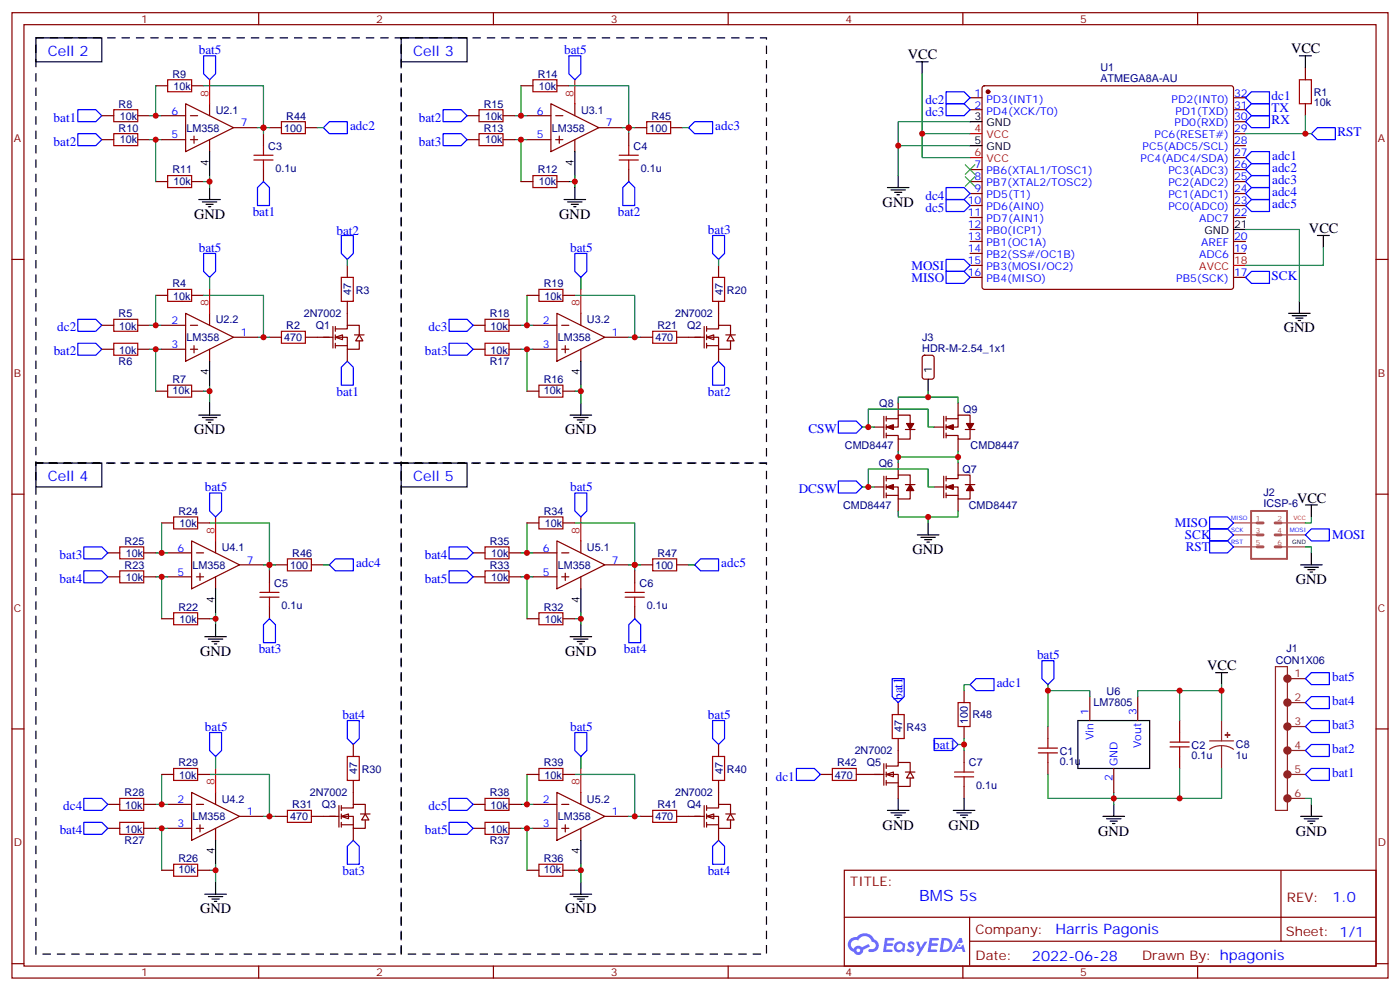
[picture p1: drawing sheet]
<svg xmlns="http://www.w3.org/2000/svg" width="412mm" height="292mm" viewBox="0 0 412 292" stroke-linecap="round" stroke-linejoin="round" font-family="sans-serif">
<g fill="none" stroke="#870000" stroke-width=".35">
<path d="M3.5 3.7h405.4v284.4h-405.4zM7.1 7.3h398.2v277.3h-398.2zM76.2 3.7v3.6M145.3 3.7v3.6M214.5 3.7v3.6M283.6 3.7v3.6M352.8 3.7v3.6M3.5 76.4h3.6M405.3 76.4h3.6M3.5 145.6h3.6M405.3 145.6h3.6M3.5 214.7h3.6"/>
<path d="M405.3 214.7h3.6M248.7 256.3h156.6v28.3h-156.6zM377.3 256.4v20.8M248.7 270.2h156.5M285.6 277.2h119.6M285.6 270.2v14.1M3.5 283.8h3.6M76.2 284.6v3.5M145.3 284.6v3.5M214.5 284.6v3.5M283.6 284.6v3.5M352.8 284.6v3.5"/>
<path d="M405.3 283.8h3.6"/>
</g>
<g fill="#5487ff">
<path d="M267.7 277.5a1.22 1.22 0 0 1 1.7 .3l-.4 .5a.47 .47 0 0 0-.3-.4 .47 .47 0 0 0-.5 .2l.1 .3a1.14 1.14 0 0 1 .8 1.7 1.14 1.14 0 0 1-1.9 0l-.2-.2 .5-.5 .7 .4a.29 .29 0 0 0 .3-.3 .29 .29 0 0 0-.2-.3 1.04 1.04 0 0 1-.6-1.7z"/>
<path d="M260.7 276.3h2.4l.3 .1-.2 .5-1.8 .1-.1 .9h1.5l.3 .3-.3 .4h-1.6l-.2 1.1h1.7l.2 .3-.2 .4h-2.6z"/>
<path d="M273.8 276.3h2.4l.3 .1-.1 .5-1.8 .1-.2 .9h1.6l.3 .3-.4 .4h-1.6l-.1 1.1h1.7l.2 .3-.2 .4h-2.6z"/>
<path d="M282.6 276.3h.7l.3 1.2-.6 .3a.69 .69 0 0 0-1 .3 .69 .69 0 0 0 .4 1 .69 .69 0 0 0 .9-.6l.5-.3 .6 2.2h-.8l-.2-.9h-1.8l-.5 .9h-.8z"/>
<path d="M269.8 277.3h.8l.6 1.9 1.1-1.9h.9l-2.6 4.2h-.8l.9-1.5z"/>
<path d="M277.4 276.3l-.6 4.1h1.3a2.11 2.11 0 0 0 2.5-2.1 2.11 2.11 0 0 0-2.5-2zM278.1 277a1.39 1.39 0 0 1 1.7 1.4 1.39 1.39 0 0 1-1.8 1.3h-.3z"/>
<path d="M263.7 277.9a1.54 1.54 0 0 0-.1 2.1 1.54 1.54 0 0 0 2.2 .2l.6 .2 .3-2.3-.2-.2-.4-.1a1.49 1.49 0 0 0-2.4 .1zM264 278.9a.94 .94 0 0 1 1.8 0 .94 .94 0 0 1-1.8 0z"/>
<path d="M250.4 276.6a2.18 2.18 0 0 0 1.1 3.8 1.44 1.44 0 0 0 1.6 .9 1.44 1.44 0 0 0 1.2-1.5l2-1-.5-.7-1.9 .9a1.47 1.47 0 0 0-2.4 .5 1.39 1.39 0 0 1-.7-2 1.39 1.39 0 0 1 2-.5 2.12 2.12 0 0 1 2.2-1.3 2.12 2.12 0 0 1 1.9 1.7 1.14 1.14 0 0 1 1.1 1.4 1.14 1.14 0 0 1-1.7 .8 .43 .43 0 0 0-.5 .3 .43 .43 0 0 0 .4 .5 1.98 1.98 0 0 0 2.5-1.2 1.98 1.98 0 0 0-1.2-2.5 3.1 3.1 0 0 0-5.3-.7l-.9 .1zM252.3 279.9a.55 .55 0 0 1 1.1 0 .55 .55 0 0 1-1.1 0z"/>
<circle cx="282.6" cy="278.4" r=".26"/>
</g>
<g fill="none" stroke="#870000" stroke-width=".35">
<path d="M384.5 20v3.5M30 34.1h3.5M40.6 34.1h3.5M45.9 25.3h3.5M47.6 34.1h7.1M54.7 30.6l14.1 7-14.1 7.1zM56.1 34.1h2.1M56.4 25.3h3.6M61.7 30.6v3.5M68.8 37.6h7M77.6 39.4v3.5M79.4 37.6h3.5"/>
<path d="M90 37.6h3.5M137.6 34.1h3.5M148.2 34.1h3.5M153.5 25.3h3.5M155.2 34.1h7.1M162.3 30.6l14.1 7-14.1 7.1zM163.7 34.1h2.1M164 25.3h3.6M169.3 30.6v3.5M176.4 37.6h7M185.2 39.4v3.5M187 37.6h3.5"/>
<path d="M197.6 37.6h3.5M285.8 28.8h3.5M285.8 32.3h3.5M289.5 25.5l.5-.2h72.7l.5 .2 .2 .5v58.5l-.3 .5-.4 .2h-72.7l-.5-.2-.2-.5v-58.5zM363.4 28.8h3.5M363.4 32.3h3.5M363.4 39.4h3.5M363.4 35.8h3.5M384.5 30.6v3.5M30 41.1h3.5M40.6 41.1h3.5M45.9 53.5h3.5"/>
<path d="M47.6 41.1h7.1M56.1 41.1h2.1M56.4 53.5h3.6M57.1 40.1v2.1M61.7 41.1v3.6M77.6 50v3.5M137.6 41.1h3.5M148.2 41.1h3.5M153.5 53.5h3.5M155.2 41.1h7.1M163.7 41.1h2.1M164 53.5h3.6"/>
<path d="M164.7 40.1v2.1M169.3 41.1v3.6M185.2 50v3.5M285.8 50h3.5M285.8 53.5h3.5M285.8 57h3.5M363.4 50h3.5M363.4 53.5h3.5M363.4 57h3.5M363.4 46.4h3.5M363.4 42.9h3.5M102.3 78.2v3.5"/>
<path d="M211.7 78.2v3.5M285.8 60.5h3.5M285.8 64.1h3.5M285.8 67.6h3.5M285.8 71.1h3.5M285.8 74.6h3.5M285.8 78.2h3.5M363.4 60.5h3.5M363.4 64.1h3.5M363.4 71.1h3.5M363.4 74.6h3.5M30 95.8h3.5"/>
<path d="M40.6 95.8h3.5M45.9 87h3.5M47.6 95.8h7.1M54.7 92.3l14.1 7-14.1 7.1zM56.1 95.8h2.1M56.4 87h3.6M61.7 92.3v3.5M68.8 99.3h7M79.4 99.3h3.5M90 99.3h3.5M102.3 88.8v3.5M139.3 95.8h3.6"/>
<path d="M149.9 95.8h3.6M155.2 87h3.5M157 95.8h7M164 92.3l14.2 7-14.2 7.1zM165.5 95.8h2.1M165.8 87h3.5M171.1 92.3v3.5M178.2 99.3h7M188.7 99.3h3.6M199.3 99.3h3.5M211.7 88.8v3.5M285.8 81.7h3.5"/>
<path d="M363.4 81.7h3.5M30 102.9h3.5M40.6 102.9h3.5M45.9 115.2h3.5M47.6 102.9h7.1M56.1 102.9h2.1M56.4 115.2h3.6M57.1 101.8v2.1M61.7 102.9v3.5M139.3 102.9h3.6M149.9 102.9h3.6M155.2 115.2h3.5"/>
<path d="M157 102.9h7M165.5 102.9h2.1M165.8 115.2h3.5M166.5 101.8v2.1M171.1 102.9v3.5M264.6 118.7v3.6M271.9 104.8l.4-.2h2.2l.6 .5 .1 5.9-.5 .6-2.4 .1-.6-.5-.1-5.9zM282.2 118.7v3.6M257.5 125.8h2.8M260.3 122.6v6.4M261.1 122.6v1.4M261.1 125.1v1.4"/>
<path d="M261.1 127.6v1.4M261.1 123.3h3.5M264.6 129.3v3.6M264.6 136.4v3.5M266.7 126.5h2.8M268.1 126.5v2.8h-3.5v-1h-3.5M268.1 124.7v-2.4h-3.5v3.5h-3.5M275.2 125.8h2.8M278 122.6v6.4M278.7 122.6v1.4M278.7 125.1v1.4M278.7 127.6v1.4"/>
<path d="M278.7 123.3h3.5M282.2 129.3v3.6M282.2 136.4v3.5M284.3 126.5h2.9M285.8 126.5v2.8h-3.6v-1h-3.5M285.8 124.7v-2.4h-3.6v3.5h-3.5M47.6 154h3.6M56.4 159.3l14.2 7.1-14.2 7zM58.2 154h3.5M63.5 159.3v3.5M155.2 154h3.5M164 159.3l14.2 7.1-14.2 7z"/>
<path d="M165.8 154h3.5M171.1 159.3v3.5M257.5 143.4h2.8M260.3 140.3v6.3M261.1 141h3.5v-1.1h3.5v2.8M261.1 143.4h3.5v3.6h3.5v-2.5M261.1 145.9h3.5M261.1 140.3v1.4M261.1 142.7v1.4M261.1 145.2v1.4M264.6 147v3.5M266.7 142.7h2.8"/>
<path d="M275.2 143.4h2.8M278 140.3v6.3M278.7 141h3.5v-1.1h3.6v2.8M278.7 143.4h3.5v3.6h3.6v-2.5M278.7 145.9h3.5M278.7 140.3v1.4M278.7 142.7v1.4M278.7 145.2v1.4M282.2 147v3.5M284.3 142.7h2.9M31.7 162.8h3.6M31.7 169.9h3.6"/>
<path d="M42.3 162.8h3.6M42.3 169.9h3.6M49.4 162.8h7M49.4 169.9h7M57.9 162.8h2.1M57.9 169.9h2.1M58.9 168.8v2.2M63.5 169.9v3.5M70.6 166.4h7M79.4 168.1v3.6M79.4 178.7v3.5M81.1 166.4h3.6"/>
<path d="M91.7 166.4h3.5M139.3 162.8h3.6M139.3 169.9h3.6M149.9 162.8h3.6M149.9 169.9h3.6M157 162.8h7M157 169.9h7M165.5 162.8h2.1M165.5 169.9h2.1M166.5 168.8v2.2M171.1 169.9v3.5M178.2 166.4h7"/>
<path d="M187 168.1v3.6M187 178.7v3.5M188.7 166.4h3.6M199.3 166.4h3.5M47.6 182.2h3.6M58.2 182.2h3.5M155.2 182.2h3.5M165.8 182.2h3.5M104.1 219.3v3.5M211.7 219.3v3.5M264.6 206.9v3.6M264.6 217.5v3.6"/>
<path d="M284 203.4v3.5M284 214v3.5M308.7 214v3.5M321 205.2v7M335.1 205.2v7M347.5 212.2v3.6M31.7 236.9h3.6M42.3 236.9h3.6M47.6 228.1h3.6M49.4 236.9h7M56.4 233.4l14.2 7.1-14.2 7zM57.9 236.9h2.1"/>
<path d="M58.2 228.1h3.5M63.5 233.4v3.5M104.1 229.9v3.5M139.3 236.9h3.6M149.9 236.9h3.6M155.2 228.1h3.5M157 236.9h7M164 233.4l14.2 7.1-14.2 7zM165.5 236.9h2.1M165.8 228.1h3.5M171.1 233.4v3.5M211.7 229.9v3.5"/>
<path d="M241.7 228.1h3.5M252.2 228.1h3.6M284 221.1v3.5M284 231.6v3.6M308.7 224.6v3.5M328.1 226.3v7.1M347.5 222.8v3.5M31.7 244h3.6M42.3 244h3.6M47.6 256.3h3.6M49.4 244h7M57.9 244h2.1"/>
<path d="M58.2 256.3h3.5M58.9 242.9v2.1M63.5 244v3.5M70.6 240.5h7M81.1 240.5h3.6M91.7 240.5h3.5M139.3 244h3.6M149.9 244h3.6M155.2 256.3h3.5M157 244h7M165.5 244h2.1M165.8 256.3h3.5"/>
<path d="M166.5 242.9v2.1M171.1 244v3.5M178.2 240.5h7M188.7 240.5h3.6M199.3 240.5h3.5"/>
</g>
<g fill="#870000" stroke="#870000" stroke-width=".35">
<path d="M261.1 143.4l2.1-.7v1.4z"/>
<path d="M268.1 142.7l1.1 1.8h-2.1z"/>
<path d="M278.7 143.4l2.1-.7v1.4z"/>
<path d="M285.8 142.7l1 1.8h-2.1z"/>
<path d="M261.1 125.8l2.1-.7v1.4z"/>
<path d="M267.1 124.7h2.1l-1.1 1.8z"/>
<path d="M278.7 125.8l2.1-.7v1.4z"/>
<path d="M284.7 124.7h2.1l-1 1.8z"/>
<circle cx="291" cy="27" r=".53"/>
</g>
<g fill="none" stroke="#000" stroke-width=".35">
<path d="M10.6 11.1h19.4v7.1h-19.4zM118.2 11.1h19.4v7.1h-19.4zM269.9 18.2h3.5M271.6 18.2v3.5M382.8 16.4h3.5M384.5 16.4v3.6M285.8 35.8h3.5M58.6 58.8h6.3M59.6 59.5h4.3M61.7 44.7v7M61.7 55.2v3.6M166.2 58.8h6.3"/>
<path d="M167.2 59.5h4.2M169.3 44.7v7M169.3 55.2v3.6M261.4 55.2h6.4M262.5 56h4.2M263.5 56.7h2.1M264.2 57.4h.7M264.6 51.7v3.5M285.8 42.9h3.5M60.7 60.2h2.1M61.4 60.9h.7M168.3 60.2h2.1"/>
<path d="M169 60.9h.7M363.4 67.6h3.5M388.1 69.4h3.5M389.8 69.4v3.5M379.6 92.3h6.3M380.6 93h4.3M381.7 93.7h2.1M382.4 94.4h.7M382.8 88.8v3.5M61.7 106.4v7.1M61.7 118.7v3.6M171.1 106.4v7.1"/>
<path d="M171.1 118.7v3.6M273.4 111.7v3.5M10.6 136.4h19.4v7h-19.4zM58.6 122.3h6.3M59.6 123h4.3M60.7 123.7h2.1M61.4 124.4h.7M118.2 136.4h19.4v7h-19.4zM167.9 122.3h6.4M169 123h4.2M170 123.7h2.2M170.7 124.4h.7"/>
<path d="M270.2 157.6h6.4M271.3 158.3h4.2M272.3 159h2.2M273 159.7h.8M273.4 154v3.6M384.5 148.7h3.6M386.3 148.7v3.6M63.5 173.4v7.1M171.1 173.4v7.1M383.1 166.4h6.4M384.2 167.1h4.2M385.2 167.8h2.1"/>
<path d="M385.9 168.5h.7M386.3 162.8v3.6M60.3 187.5h6.4M61.4 188.2h4.2M62.4 188.9h2.2M63.1 189.7h.8M63.5 184v3.5M167.9 187.5h6.4M169 188.2h4.2M170 188.9h2.2M170.7 189.7h.7M171.1 184v3.5"/>
<path d="M358.1 198.1h3.5M359.8 198.1v3.5M317.5 212.2h21.2v14.1h-21.2zM261.4 238.7h6.4M262.5 239.4h4.2M264.6 235.2v3.5M280.8 238.7h6.4M281.9 239.4h4.2M284 235.2v3.5M328.1 236.9v3.6M386.3 236.9v3.6M63.5 247.5v7.1"/>
<path d="M63.5 259.9v3.5M171.1 247.5v7.1M171.1 259.9v3.5M263.5 240.1h2.1M264.2 240.8h.7M282.9 240.1h2.1M283.6 240.8h.7M324.9 240.5h6.4M326 241.2h4.2M327 241.9h2.1M327.7 242.6h.7M383.1 240.5h6.4"/>
<path d="M384.2 241.2h4.2M385.2 241.9h2.1M385.9 242.6h.7M60.3 263.4h6.4M61.4 264.1h4.2M62.4 264.8h2.2M63.1 265.5h.8M167.9 263.4h6.4M169 264.1h4.2M170 264.8h2.2M170.7 265.5h.7"/>
</g>
<path d="M61.7 23.5v7.1M169.3 23.5v7.1M285.8 39.4h3.5M285.8 46.4h3.5M363.4 78.2h3.5M61.7 85.2v7.1M171.1 85.2v7.1M63.5 152.3v7M171.1 152.3v7M63.5 226.3v7.1M171.1 226.3v7.1" fill="none" stroke="#f00" stroke-width=".35"/>
<g fill="none" stroke="#008700" stroke-width=".35">
<path d="M44.1 34.1h3.5M45.9 25.3v8.8M60 25.3h17.6v14.1M75.8 37.6h3.6M93.5 37.6h1.7M151.7 34.1h3.5M153.5 25.3v8.8M167.6 25.3h17.6v14.1M183.4 37.6h3.6M201.1 37.6h1.7M271.6 21.7v17.7h14.2M271.6 39.4v7h14.2"/>
<path d="M285.8 35.8h-21.2v7.1M384.5 34.1v5.3h-17.6M384.5 39.4h1.8M44.1 41.1h3.5M45.9 41.1v12.4M60 53.5h1.7M61.7 51.7v3.5M151.7 41.1h3.5M153.5 41.1v12.4M167.6 53.5h1.7M169.3 51.7v3.5M285.8 42.9h-21.2v8.8"/>
<path d="M102.3 76.4v1.8M211.7 76.4v1.8M366.9 67.6h15.9v21.2M389.8 72.9v5.3h-22.9M44.1 95.8h3.5M45.9 87v8.8M60 87h17.6v12.3M61.7 81.7v3.5M75.8 99.3h3.6M153.5 95.8h3.5M155.2 87v8.8M169.3 87h17.7v12.3"/>
<path d="M171.1 81.7v3.5M185.2 99.3h3.5M44.1 102.9h3.5M45.9 102.9v12.3M60 115.2h1.7M61.7 113.5v5.2M153.5 102.9h3.5M155.2 102.9v12.3M169.3 115.2h1.8M171.1 113.5v5.2M273.4 115.2v1.8h-8.8v1.7M273.4 117h8.8v1.7"/>
<path d="M254 125.8h3.5M255.8 125.8v-5.3h17.6v5.3h1.8M264.6 132.9v3.5M264.6 134.6h17.6M282.2 132.9v3.5M47.6 154v8.8M61.7 154h17.7v14.1M155.2 154v8.8M169.3 154h17.7v14.1M254 143.4h3.5M255.8 143.4v-5.3h17.6v5.3h1.8M264.6 150.5v1.8h8.8v1.7"/>
<path d="M282.2 150.5v1.8h-8.8M386.3 152.3v1.7h-1.8M45.9 169.9h3.5M45.9 162.8h3.5M47.6 169.9v12.3M77.6 166.4h3.5M95.2 166.4h1.8M153.5 169.9h3.5M153.5 162.8h3.5M155.2 169.9v12.3M185.2 166.4h3.5M202.8 166.4h1.8"/>
<path d="M384.5 161.1h1.8v1.7M61.7 182.2h1.8M63.5 180.5v3.5M169.3 182.2h1.8M171.1 180.5v3.5M282.2 219.3h1.8M284 217.5v3.6M285.8 201.6h-1.8v1.8M308.7 203.4h12.3v1.8M308.7 201.6v12.4M335.1 205.2v-1.8h12.4v8.8M347.5 203.4h12.3v8.8"/>
<path d="M359.8 201.6v1.8M45.9 236.9h3.5M47.6 228.1v8.8M61.7 228.1h17.7v12.4M63.5 222.8v3.5M153.5 236.9h3.5M155.2 228.1v8.8M169.3 228.1h17.7v12.4M171.1 222.8v3.5M308.7 228.1v7.1h19.4v1.7M347.5 226.3v8.9h-19.4v-1.8M359.8 226.3v8.9h-12.3"/>
<path d="M384.5 235.2h1.8v1.7M45.9 244h3.5M47.6 244v12.3M61.7 256.3h1.8M63.5 254.6v5.3M77.6 240.5h3.5M153.5 244h3.5M155.2 244v12.3M169.3 256.3h1.8M171.1 254.6v5.3M185.2 240.5h3.5"/>
</g>
<g fill="#8c2424" stroke="#8c2424" stroke-width=".35">
<path d="M360.9 216.5h1.4z"/>
<path d="M361.6 215.8v1.4z"/>
<circle cx="379.2" cy="235.2" r="1.06"/>
<circle cx="379.2" cy="228.1" r="1.06"/>
<circle cx="379.2" cy="221.1" r="1.06"/>
<circle cx="379.2" cy="214" r="1.06"/>
<circle cx="379.2" cy="206.9" r="1.06"/>
<circle cx="379.2" cy="199.9" r="1.06"/>
</g>
<path d="M375.7 196.4h3.5v42.3h-3.5zM379.2 199.9h5.3M356.3 218.2h7.1M359.8 219.6l-1.8 .3-1.7 .8M359.8 219.6l1.9 .3 1.7 .8M359.8 212.2v6M359.8 219.6v6.7M379.2 206.9h5.3M379.2 214h5.3M379.2 221.1h5.3M379.2 228.1h5.3M379.2 235.2h5.3" fill="none" stroke="#8c2424" stroke-width=".35"/>
<g fill="none" stroke="#00f" stroke-width=".35">
<path d="M60 16.4h3.5v5.3l-1.8 1.8-1.7-1.8zM167.6 16.4h3.5v5.3l-1.8 1.8-1.7-1.8zM22.9 32.3h5.3l1.8 1.8-1.8 1.7h-5.3zM22.9 39.4h5.3l1.8 1.7-1.8 1.8h-5.3zM95.2 37.6l1.8-1.8h5.3v3.6h-5.3zM130.5 39.4h5.3l1.8 1.7-1.8 1.8h-5.3zM130.5 32.3h5.3l1.8 1.8-1.8 1.7h-5.3zM202.8 37.6l1.8-1.8h5.3v3.6h-5.3zM278.7 27h5.3l1.8 1.8-1.8 1.8h-5.3zM278.7 30.6h5.3l1.8 1.7-1.8 1.8h-5.3zM366.9 28.8l1.8-1.8h5.2v3.6h-5.2zM366.9 32.3l1.8-1.7h5.2v3.5h-5.2z"/>
<path d="M366.9 35.8l1.8-1.7h5.2v3.5h-5.2zM386.3 39.4l1.8-1.8h5.2v3.5h-5.2zM77.6 53.5l1.8 1.7v5.3h-3.6v-5.3zM185.2 53.5l1.8 1.7v5.3h-3.6v-5.3zM278.7 55.2h5.3l1.8 1.8-1.8 1.8h-5.3zM278.7 58.8h5.3l1.8 1.7-1.8 1.8h-5.3zM366.9 46.4l1.8-1.7h5.2v3.5h-5.2zM366.9 50l1.8-1.8h5.2v3.5h-5.2zM366.9 53.5l1.8-1.8h5.2v3.5h-5.2zM366.9 57l1.8-1.8h5.2v3.6h-5.2zM60 74.6h3.5v5.3l-1.8 1.8-1.7-1.8zM100.5 69.4h3.6v5.2l-1.8 1.8-1.8-1.8z"/>
<path d="M169.3 74.6h3.6v5.3l-1.8 1.8-1.8-1.8zM209.9 69.4h3.5v5.2l-1.7 1.8-1.8-1.8zM278.7 79.9h5.3l1.8 1.8-1.8 1.8h-5.3zM278.7 76.4h5.3l1.8 1.8-1.8 1.7h-5.3zM366.9 60.5l1.8-1.7h5.2v3.5h-5.2zM22.9 94.1h5.3l1.8 1.7-1.8 1.8h-5.3zM132.3 94.1h5.3l1.7 1.7-1.7 1.8h-5.3zM366.9 81.7l1.8-1.8h5.2v3.6h-5.2zM22.9 101.1h5.3l1.8 1.8-1.8 1.7h-5.3zM100.5 108.2l1.8-1.8 1.8 1.8v5.3h-3.6zM132.3 101.1h5.3l1.7 1.8-1.7 1.7h-5.3zM209.9 108.2l1.8-1.8 1.7 1.8v5.3h-3.5z"/>
<path d="M246.9 124h5.3l1.8 1.8-1.8 1.8h-5.3zM61.7 145.2h3.6v5.3l-1.8 1.8-1.8-1.8zM169.3 145.2h3.6v5.3l-1.8 1.8-1.8-1.8zM246.9 141.7h5.3l1.8 1.7-1.8 1.8h-5.3zM356.3 159.3h5.3l1.8 1.8-1.8 1.7h-5.3zM356.3 152.3h5.3l1.8 1.7-1.8 1.8h-5.3zM356.3 155.8h5.3l1.8 1.8-1.8 1.7h-5.3zM384.5 157.6l1.8-1.8h5.3v3.5h-5.3zM24.7 168.1h5.3l1.7 1.8-1.7 1.8h-5.3zM24.7 161.1h5.3l1.7 1.7-1.7 1.8h-5.3zM97 166.4l1.8-1.8h5.3v3.5h-5.3zM132.3 168.1h5.3l1.7 1.8-1.7 1.8h-5.3z"/>
<path d="M132.3 161.1h5.3l1.7 1.7-1.7 1.8h-5.3zM206.4 164.6h5.3v3.5h-5.3l-1.8-1.7zM77.6 184l1.8-1.8 1.7 1.8v5.3h-3.5zM185.2 184l1.8-1.8 1.7 1.8v5.3h-3.5zM262.8 199.9h3.5v5.3l-1.7 1.7-1.8-1.7zM306.9 194.6h3.5v5.3l-1.7 1.7-1.8-1.7zM384.5 199.9l1.8-1.8h5.3v3.5h-5.3zM61.7 215.8h3.6v5.3l-1.8 1.7-1.8-1.7zM102.3 212.2h3.5v5.3l-1.7 1.8-1.8-1.8zM169.3 215.8h3.6v5.3l-1.8 1.7-1.8-1.7zM209.9 212.2h3.5v5.3l-1.7 1.8-1.8-1.8zM275.2 217.5h5.3l1.7 1.8-1.7 1.8h-5.3z"/>
<path d="M285.8 201.6l1.7-1.7h5.3v3.5h-5.3zM384.5 206.9l1.8-1.7h5.3v3.5h-5.3zM384.5 214l1.8-1.8h5.3v3.6h-5.3zM24.7 235.2h5.3l1.7 1.7-1.7 1.8h-5.3zM132.3 235.2h5.3l1.7 1.7-1.7 1.8h-5.3zM234.6 226.3h5.3l1.8 1.8-1.8 1.8h-5.3zM384.5 221.1l1.8-1.8h5.3v3.5h-5.3zM384.5 228.1l1.8-1.8h5.3v3.6h-5.3zM24.7 242.2h5.3l1.7 1.8-1.7 1.7h-5.3zM102.3 249.3l1.8-1.8 1.7 1.8v5.3h-3.5zM132.3 242.2h5.3l1.7 1.8-1.7 1.7h-5.3zM209.9 249.3l1.8-1.8 1.7 1.8v5.3h-3.5z"/>
</g>
<g fill="none" stroke="#a10000" stroke-width=".35">
<path d="M33.5 32.3h7.1v3.5h-7.1zM33.5 39.4h7.1v3.5h-7.1zM49.4 23.5h7v3.5h-7zM82.9 35.8h7.1v3.6h-7.1zM141.1 39.4h7.1v3.5h-7.1zM141.1 32.3h7.1v3.5h-7.1zM157 23.5h7v3.5h-7zM190.5 35.8h7.1v3.6h-7.1zM382.8 23.5h3.5v7.1h-3.5zM49.4 51.7h7v3.5h-7zM74.8 47.1h5.6M74.8 45.7h5.6"/>
<path d="M77.6 42.9v2.8M77.6 47.1v2.9M157 51.7h7v3.5h-7zM182.4 47.1h5.6M182.4 45.7h5.6M185.2 42.9v2.8M185.2 47.1v2.9M33.5 94.1h7.1v3.5h-7.1zM49.4 85.2h7v3.6h-7zM82.9 97.6h7.1v3.5h-7.1zM100.5 81.7h3.6v7.1h-3.6zM142.9 94.1h7v3.5h-7z"/>
<path d="M158.7 85.2h7.1v3.6h-7.1zM192.3 97.6h7v3.5h-7zM209.9 81.7h3.5v7.1h-3.5zM33.5 101.1h7.1v3.5h-7.1zM49.4 113.5h7v3.5h-7zM142.9 101.1h7v3.5h-7zM158.7 113.5h7.1v3.5h-7.1zM51.2 152.3h7v3.5h-7zM158.7 152.3h7.1v3.5h-7.1zM35.3 168.1h7v3.6h-7zM35.3 161.1h7v3.5h-7zM76.6 175.9h5.6"/>
<path d="M76.6 174.5h5.6M79.4 171.7v2.8M79.4 175.9v2.8M84.7 164.6h7v3.5h-7zM142.9 168.1h7v3.6h-7zM142.9 161.1h7v3.5h-7zM184.1 175.9h5.7M184.1 174.5h5.7M187 171.7v2.8M187 175.9v2.8M192.3 164.6h7v3.5h-7zM51.2 180.5h7v3.5h-7z"/>
<path d="M158.7 180.5h7.1v3.5h-7.1zM262.8 210.5h3.5v7h-3.5zM282.2 206.9h3.6v7.1h-3.6zM308.7 217.5v2.8M344.7 220h5.6M344.7 218.6h5.6M347.5 215.8v2.8M347.5 220v2.8M35.3 235.2h7v3.5h-7zM51.2 226.3h7v3.6h-7zM84.7 238.7h7v3.5h-7zM102.3 222.8h3.5v7.1h-3.5z"/>
<path d="M142.9 235.2h7v3.5h-7zM158.7 226.3h7.1v3.6h-7.1zM192.3 238.7h7v3.5h-7zM209.9 222.8h3.5v7.1h-3.5zM245.2 226.3h7v3.6h-7zM281.2 228.8h5.6M281.2 227.4h5.6M284 224.6v2.8M284 228.8v2.8M305.9 221.8h5.6M305.9 220.3h5.6M308.7 221.8v2.8"/>
<path d="M35.3 242.2h7v3.5h-7zM51.2 254.6h7v3.5h-7zM142.9 242.2h7v3.5h-7zM158.7 254.6h7.1v3.5h-7.1z"/>
</g>
<path d="M10.6 11.1h107.6v125.3h-107.6zM118.2 11.1h107.6v125.3h-107.6zM10.6 136.4h107.6v144.6h-107.6zM118.2 136.4h107.6v144.6h-107.6z" fill="none" stroke="#000" stroke-width=".35" stroke-dasharray="2.1 2.1"/>
<path d="M284.3 48.5l2.9 2.9M284.3 52.1l2.9 2.8M287.2 48.5l-2.9 2.9M287.2 52.1l-2.9 2.8" fill="none" stroke="#3c3" stroke-width=".35"/>
<path d="M368.5 150.5h10.6v14.1h-10.6z" fill="none" stroke="#a64a4a" stroke-width=".56"/>
<path d="M370.3 157.6h1.8M370.3 154h1.8M375.6 157.6h1.8M375.6 154h1.8M370.3 161.1h1.8M375.6 161.1h1.8" fill="none" stroke="#a64a4a" stroke-width=".85"/>
<path d="M363.4 154h6.9M363.4 157.6h6.9M377.6 154h6.9M377.6 157.6h6.9M363.4 161.1h6.9M377.6 161.1h6.9" fill="none" stroke="#a64a4a" stroke-width=".35"/>
<g fill="#fff" stroke="#870000" stroke-width=".35">
<path d="M98.8 99.3l2.1-.7v1.4z"/>
<path d="M105.8 98.6l1.1 1.8h-2.1z"/>
</g>
<path d="M93.5 99.3h4.6M98.1 96.2v6.3M98.8 96.9h3.5v-1.1h3.5v2.8M98.8 99.3h3.5v3.6h3.5v-2.5M98.8 96.2v1.4M98.8 98.6v1.4M102.3 92.3v3.5M104.4 98.6h2.8M98.8 101.8h3.5M98.8 101.1v1.4M102.3 102.9v3.5" fill="none" stroke="#870000" stroke-width=".35"/>
<g fill="#fff" stroke="#870000" stroke-width=".35">
<path d="M208.1 99.3l2.2-.7v1.4z"/>
<path d="M215.2 98.6l1.1 1.8h-2.2z"/>
</g>
<path d="M202.8 99.3h4.6M207.4 96.2v6.3M208.1 96.9h3.6v-1.1h3.5v2.8M208.1 99.3h3.6v3.6h3.5v-2.5M208.1 96.2v1.4M208.1 98.6v1.4M211.7 92.3v3.5M213.8 98.6h2.8M208.1 101.8h3.6M208.1 101.1v1.4M211.7 102.9v3.5" fill="none" stroke="#870000" stroke-width=".35"/>
<g fill="#fff" stroke="#870000" stroke-width=".35">
<path d="M100.5 240.5l2.2-.8v1.5z"/>
<path d="M107.6 239.7l1.1 1.8h-2.2z"/>
</g>
<path d="M99.8 237.3v6.3M100.5 238h3.6v-1.1h3.5v2.8M100.5 237.3v1.4M100.5 239.7v1.5M104.1 233.4v3.5M106.2 239.7h2.8M95.2 240.5h4.6M100.5 240.5h3.6v3.5h3.5v-2.5M100.5 242.9h3.6M100.5 242.2v1.4M104.1 244v3.5" fill="none" stroke="#870000" stroke-width=".35"/>
<g fill="#fff" stroke="#870000" stroke-width=".35">
<path d="M208.1 240.5l2.2-.8v1.5z"/>
<path d="M215.2 239.7l1.1 1.8h-2.2z"/>
</g>
<path d="M207.4 237.3v6.3M208.1 238h3.6v-1.1h3.5v2.8M208.1 237.3v1.4M208.1 239.7v1.5M211.7 233.4v3.5M213.8 239.7h2.8M202.8 240.5h4.6M208.1 240.5h3.6v3.5h3.5v-2.5M208.1 242.9h3.6M208.1 242.2v1.4M211.7 244v3.5" fill="none" stroke="#870000" stroke-width=".35"/>
<g fill="#fff" stroke="#870000" stroke-width=".35">
<path d="M261.1 228.1l2.1-.7v1.4z"/>
<path d="M268.1 227.4l1.1 1.8h-2.1z"/>
</g>
<path d="M255.8 228.1h4.5M260.3 224.9v6.4M261.1 225.6h3.5v-1h3.5v2.8M261.1 228.1h3.5v3.5h3.5v-2.4M261.1 230.6h3.5M261.1 224.9v1.4M261.1 227.4v1.4M261.1 229.9v1.4M264.6 221.1v3.5M264.6 231.6v3.6M266.7 227.4h2.8" fill="none" stroke="#870000" stroke-width=".35"/>
<g fill="#c00">
<circle cx="264.6" cy="42.9" r=".88"/>
<circle cx="77.6" cy="37.6" r=".88"/>
<circle cx="328.1" cy="235.2" r=".88"/>
<circle cx="271.6" cy="39.4" r=".88"/>
<circle cx="77.6" cy="99.3" r=".88"/>
<circle cx="45.9" cy="95.8" r=".88"/>
<circle cx="45.9" cy="102.9" r=".88"/>
<circle cx="61.7" cy="115.2" r=".88"/>
<circle cx="45.9" cy="34.1" r=".88"/>
<circle cx="61.7" cy="53.5" r=".88"/>
<circle cx="45.9" cy="41.1" r=".88"/>
<circle cx="153.5" cy="41.1" r=".88"/>
<circle cx="169.3" cy="53.5" r=".88"/>
<circle cx="153.5" cy="34.1" r=".88"/>
<circle cx="171.1" cy="115.2" r=".88"/>
<circle cx="155.2" cy="102.9" r=".88"/>
<circle cx="155.2" cy="95.8" r=".88"/>
<circle cx="187" cy="99.3" r=".88"/>
<circle cx="185.2" cy="37.6" r=".88"/>
<circle cx="47.6" cy="169.9" r=".88"/>
<circle cx="63.5" cy="182.2" r=".88"/>
<circle cx="47.6" cy="162.8" r=".88"/>
<circle cx="63.5" cy="256.3" r=".88"/>
<circle cx="47.6" cy="244" r=".88"/>
<circle cx="47.6" cy="236.9" r=".88"/>
<circle cx="79.4" cy="240.5" r=".88"/>
<circle cx="79.4" cy="166.4" r=".88"/>
<circle cx="155.2" cy="169.9" r=".88"/>
<circle cx="171.1" cy="182.2" r=".88"/>
<circle cx="155.2" cy="162.8" r=".88"/>
<circle cx="171.1" cy="256.3" r=".88"/>
<circle cx="155.2" cy="244" r=".88"/>
<circle cx="155.2" cy="236.9" r=".88"/>
<circle cx="187" cy="240.5" r=".88"/>
<circle cx="187" cy="166.4" r=".88"/>
<circle cx="384.5" cy="39.4" r=".88"/>
<circle cx="273.4" cy="152.3" r=".88"/>
<circle cx="273.4" cy="117" r=".88"/>
<circle cx="255.8" cy="143.4" r=".88"/>
<circle cx="282.2" cy="134.6" r=".88"/>
<circle cx="264.6" cy="134.6" r=".88"/>
<circle cx="255.8" cy="125.8" r=".88"/>
<circle cx="284" cy="219.3" r=".88"/>
<circle cx="308.7" cy="203.4" r=".88"/>
<circle cx="347.5" cy="235.2" r=".88"/>
<circle cx="359.8" cy="203.4" r=".88"/>
<circle cx="347.5" cy="203.4" r=".88"/>
</g>
<text font-size="4.6" fill="#00f" x="270.8" y="265.4">BMS 5s</text>
<g font-size="4.2" fill="#00f">
<text x="14.1" y="16.4">Cell 2</text>
<text x="121.7" y="16.4">Cell 3</text>
<text x="14.1" y="141.7">Cell 4</text>
<text x="121.7" y="141.7">Cell 5</text>
<text x="392.5" y="265.6">1.0</text>
<text x="310.9" y="275.2">Harris Pagonis</text>
<text x="304" y="283">2022-06-28</text>
</g>
<g font-size="4.2">
<text x="267.4" y="17.5">VCC</text>
<text x="380.3" y="15.7">VCC</text>
<text x="57.1" y="64.4">GND</text>
<text x="164.7" y="64.4">GND</text>
<text x="260" y="60.9">GND</text>
<text x="385.6" y="68.7">VCC</text>
<text x="378.2" y="97.9">GND</text>
<text x="57.1" y="127.9">GND</text>
<text x="166.5" y="127.9">GND</text>
<text x="382.1" y="148">VCC</text>
<text x="268.8" y="163.2">GND</text>
<text x="381.7" y="172">GND</text>
<text x="58.9" y="193.2">GND</text>
<text x="166.5" y="193.2">GND</text>
<text x="355.6" y="197.4">VCC</text>
<text x="260" y="244.3">GND</text>
<text x="279.4" y="244.3">GND</text>
<text x="323.5" y="246.1">GND</text>
<text x="381.7" y="246.1">GND</text>
<text x="58.9" y="269">GND</text>
<text x="166.5" y="269">GND</text>
</g>
<g font-size="3.9" fill="#00f">
<text x="58.6" y="15.9">bat5</text>
<text x="166.2" y="15.9">bat5</text>
<text x="374.6" y="29.5">dc1</text>
<text x="15.8" y="35.8">bat1</text>
<text x="123.4" y="35.8">bat2</text>
<text x="272.6" y="30.6">dc2</text>
<text x="272.6" y="34.1">dc3</text>
<text x="374.6" y="33.1">TX</text>
<text x="103.1" y="38.4">adc2</text>
<text x="210.7" y="38.4">adc3</text>
<text x="374.6" y="36.6">RX</text>
<text x="394" y="40.1">RST</text>
<text x="15.8" y="42.9">bat2</text>
<text x="123.4" y="42.9">bat3</text>
<text x="374.8" y="47.2">adc1</text>
<text x="374.8" y="50.7">adc2</text>
<text x="272.6" y="58.8">dc4</text>
<text x="374.8" y="54.3">adc3</text>
<text x="374.8" y="57.8">adc4</text>
<text x="74.4" y="63.6">bat1</text>
<text x="182" y="63.6">bat2</text>
<text x="272.6" y="62.3">dc5</text>
<text x="374.8" y="61.3">adc5</text>
<text x="99.1" y="69.1">bat2</text>
<text x="208.5" y="68.9">bat3</text>
<text x="58.6" y="74.2">bat5</text>
<text x="168" y="74.2">bat5</text>
<text x="268.5" y="83">MISO</text>
<text x="268.5" y="79.4">MOSI</text>
<text x="374.6" y="82.4">SCK</text>
<text x="16.9" y="97.6">dc2</text>
<text x="126.2" y="97.6">dc3</text>
<text x="15.8" y="104.6">bat2</text>
<text x="125.2" y="104.6">bat3</text>
<text x="99.1" y="116.8">bat1</text>
<text x="208.5" y="116.5">bat2</text>
<text x="238.2" y="127.6">CSW</text>
<text x="60.3" y="144.7">bat5</text>
<text x="167.9" y="144.7">bat5</text>
<text x="235.3" y="145.2">DCSW</text>
<text x="346.1" y="155.3">MISO</text>
<text x="349.1" y="158.8">SCK</text>
<text x="392.4" y="158.8">MOSI</text>
<text x="17.5" y="164.6">bat3</text>
<text x="104.9" y="167.1">adc4</text>
<text x="125.1" y="164.6">bat4</text>
<text x="212.5" y="167.1">adc5</text>
<text x="349.3" y="162.4">RST</text>
<text x="17.5" y="171.7">bat4</text>
<text x="125.1" y="171.7">bat5</text>
<text x="76.2" y="192.3">bat3</text>
<text x="183.8" y="192.3">bat4</text>
<text x="305.5" y="194.1">bat5</text>
<text x="293.6" y="202.4">adc1</text>
<text x="392.4" y="200.7">bat5</text>
<text x="265.8" y="206.2" transform="rotate(-90 265.8 206.2)">bat1</text>
<text x="392.4" y="207.7">bat4</text>
<text x="60.4" y="215.3">bat5</text>
<text x="100.9" y="211.7">bat4</text>
<text x="168" y="215.3">bat5</text>
<text x="208.5" y="211.8">bat5</text>
<text x="392.4" y="214.8">bat3</text>
<text x="274.9" y="220.5">bat1</text>
<text x="392.4" y="221.8">bat2</text>
<text x="228.5" y="229.9">dc1</text>
<text x="392.4" y="228.9">bat1</text>
<text x="18.6" y="238.7">dc4</text>
<text x="126.2" y="238.7">dc5</text>
<text x="17.6" y="245.7">bat4</text>
<text x="125.2" y="245.7">bat5</text>
<text x="100.9" y="257.6">bat3</text>
<text x="208.5" y="257.8">bat4</text>
</g>
<g font-size="3.9" fill="#800">
<text x="250.5" y="260.9">TITLE:</text>
<text x="379.1" y="265.6">REV:</text>
<text x="287.4" y="275.1">Company:</text>
<text x="378.7" y="275.7">Sheet: 1/1</text>
<text x="287.4" y="282.8">Date:</text>
<text x="336.4" y="282.9">Drawn By: hpagonis</text>
</g>
<g font-size="3.2" fill="#800">
<text x="41.6" y="6.7">1</text>
<text x="110.8" y="6.7">2</text>
<text x="179.9" y="6.7">3</text>
<text x="249.1" y="6.7">4</text>
<text x="318.2" y="6.7">5</text>
<text x="4.1" y="41.8">A</text>
<text x="405.9" y="41.8">A</text>
<text x="4.1" y="111">B</text>
<text x="405.9" y="111">B</text>
<text x="4.1" y="180.1">C</text>
<text x="405.9" y="180.1">C</text>
<text x="4.1" y="249.3">D</text>
<text x="405.9" y="249.3">D</text>
<text x="41.6" y="287.5">1</text>
<text x="110.8" y="287.5">2</text>
<text x="179.9" y="287.5">3</text>
<text x="249.1" y="287.5">4</text>
<text x="318.2" y="287.5">5</text>
</g>
<g font-size="3.2" fill="#000080">
<text x="50.8" y="22.9">R9</text>
<text x="158.4" y="22.9">R14</text>
<text x="324.1" y="20.9">U1</text>
<text x="51.2" y="26.4">10k</text>
<text x="158.7" y="26.4">10k</text>
<text x="324.1" y="24.2">ATMEGA8A-AU</text>
<text x="387" y="28.2">R1</text>
<text x="34.9" y="31.7">R8</text>
<text x="35.3" y="35.2">10k</text>
<text x="63.5" y="33.5">U2.1</text>
<text x="84.3" y="35.2">R44</text>
<text x="142.5" y="31.7">R15</text>
<text x="142.9" y="35.2">10k</text>
<text x="171.1" y="33.5">U3.1</text>
<text x="191.9" y="35.2">R45</text>
<text x="387" y="31.3">10k</text>
<text x="34.9" y="38.7">R10</text>
<text x="54.9" y="38.8">LM358</text>
<text x="83.7" y="38.8">100</text>
<text x="142.5" y="38.7">R13</text>
<text x="162.5" y="38.8">LM358</text>
<text x="191.3" y="38.8">100</text>
<text x="35.3" y="42.3">10k</text>
<text x="79" y="44">C3</text>
<text x="142.9" y="42.3">10k</text>
<text x="186.6" y="44">C4</text>
<text x="50.8" y="51.1">R11</text>
<text x="81.1" y="50.7">0.1u</text>
<text x="158.4" y="51.1">R12</text>
<text x="188.7" y="50.7">0.1u</text>
<text x="51.2" y="54.6">10k</text>
<text x="158.7" y="54.6">10k</text>
<text x="50.8" y="84.6">R4</text>
<text x="51" y="88.3">10k</text>
<text x="103.5" y="86.9" transform="rotate(-90 103.5 86.9)">47</text>
<text x="104.8" y="86.6">R3</text>
<text x="160.2" y="84.6">R19</text>
<text x="160.4" y="88.3">10k</text>
<text x="212.9" y="86.9" transform="rotate(-90 212.9 86.9)">47</text>
<text x="214.1" y="86.6">R20</text>
<text x="34.9" y="93.4">R5</text>
<text x="63.5" y="95.3">U2.2</text>
<text x="89.5" y="93.4">2N7002</text>
<text x="144.3" y="93.4">R18</text>
<text x="172.9" y="95.3">U3.2</text>
<text x="198.8" y="93.4">2N7002</text>
<text x="35.1" y="97.1">10k</text>
<text x="54.9" y="100.6">LM358</text>
<text x="83.7" y="100.5">470</text>
<text x="84.3" y="96.9">R2</text>
<text x="93.1" y="96.9">Q1</text>
<text x="144.5" y="97.1">10k</text>
<text x="164.3" y="100.6">LM358</text>
<text x="193" y="100.5">470</text>
<text x="193.7" y="96.9">R21</text>
<text x="202.4" y="96.9">Q2</text>
<text x="271.7" y="100.4">J3</text>
<text x="34.9" y="107.5">R6</text>
<text x="35.1" y="104.1">10k</text>
<text x="144.3" y="107.5">R17</text>
<text x="144.5" y="104.1">10k</text>
<text x="271.7" y="103.6">HDR-M-2.54_1x1</text>
<text x="50.8" y="112.8">R7</text>
<text x="160.2" y="112.8">R16</text>
<text x="50.8" y="115.9">10k</text>
<text x="160.2" y="115.9">10k</text>
<text x="259" y="119.9">Q8</text>
<text x="283.7" y="121.7">Q9</text>
<text x="248.9" y="132.2">CMD8447</text>
<text x="258.9" y="137.5">Q6</text>
<text x="285.9" y="132.2">CMD8447</text>
<text x="283.6" y="139.3">Q7</text>
<text x="248.4" y="149.9">CMD8447</text>
<text x="285.4" y="149.9">CMD8447</text>
<text x="372.2" y="149.4">ICSP-6</text>
<text x="372.2" y="146.2">J2</text>
<text x="52.6" y="151.6">R24</text>
<text x="52.9" y="155.2">10k</text>
<text x="160.2" y="151.6">R34</text>
<text x="160.5" y="155.2">10k</text>
<text x="36.7" y="160.4">R25</text>
<text x="144.3" y="160.4">R35</text>
<text x="36.7" y="167.5">R23</text>
<text x="37" y="164">10k</text>
<text x="56.7" y="167.6">LM358</text>
<text x="65.3" y="162.3">U4.1</text>
<text x="85.4" y="167.5">100</text>
<text x="86.1" y="164">R46</text>
<text x="144.3" y="167.5">R33</text>
<text x="144.6" y="164">10k</text>
<text x="164.3" y="167.6">LM358</text>
<text x="172.9" y="162.3">U5.1</text>
<text x="193" y="167.5">100</text>
<text x="193.7" y="164">R47</text>
<text x="37" y="171">10k</text>
<text x="80.8" y="172.8">C5</text>
<text x="144.6" y="171">10k</text>
<text x="188.4" y="172.8">C6</text>
<text x="52.6" y="179.8">R22</text>
<text x="82.9" y="179.5">0.1u</text>
<text x="160.2" y="179.8">R32</text>
<text x="190.5" y="179.5">0.1u</text>
<text x="52.9" y="183.4">10k</text>
<text x="160.5" y="183.4">10k</text>
<text x="375.8" y="195.7">CON1X06</text>
<text x="378.9" y="192.1">J1</text>
<text x="322.1" y="208.1">LM7805</text>
<text x="326" y="204.6">U6</text>
<text x="265.7" y="215.7" transform="rotate(-90 265.7 215.7)">47</text>
<text x="267.1" y="215.3">R43</text>
<text x="285.1" y="213.2" transform="rotate(-90 285.1 213.2)">100</text>
<text x="286.5" y="211.6">R48</text>
<text x="351" y="220.5">C2</text>
<text x="364.1" y="220.4">C8</text>
<text x="52.6" y="225.7">R29</text>
<text x="106.5" y="227.7">R30</text>
<text x="160.2" y="225.7">R39</text>
<text x="214.1" y="227.7">R40</text>
<text x="246.6" y="225.7">R42</text>
<text x="251.8" y="222.2">2N7002</text>
<text x="255.3" y="225.7">Q5</text>
<text x="285.4" y="225.7">C7</text>
<text x="312.2" y="225.3">0.1u</text>
<text x="312.2" y="222.3">C1</text>
<text x="351" y="223.6">0.1u</text>
<text x="364.1" y="223.6">1u</text>
<text x="52.8" y="229.4">10k</text>
<text x="105.2" y="228" transform="rotate(-90 105.2 228)">47</text>
<text x="160.4" y="229.4">10k</text>
<text x="212.9" y="228" transform="rotate(-90 212.9 228)">47</text>
<text x="246" y="229.3">470</text>
<text x="287.5" y="232.4">0.1u</text>
<text x="36.7" y="234.5">R28</text>
<text x="36.9" y="238.2">10k</text>
<text x="65.3" y="236.4">U4.2</text>
<text x="86.1" y="238.1">R31</text>
<text x="91.2" y="234.5">2N7002</text>
<text x="94.8" y="238.1">Q3</text>
<text x="144.3" y="234.5">R38</text>
<text x="144.5" y="238.2">10k</text>
<text x="172.9" y="236.4">U5.2</text>
<text x="193.7" y="238.1">R41</text>
<text x="198.8" y="234.5">2N7002</text>
<text x="202.4" y="238.1">Q4</text>
<text x="36.9" y="245.3">10k</text>
<text x="56.7" y="241.7">LM358</text>
<text x="85.4" y="241.6">470</text>
<text x="144.5" y="245.3">10k</text>
<text x="164.3" y="241.7">LM358</text>
<text x="193" y="241.6">470</text>
<text x="36.7" y="248.6">R27</text>
<text x="144.3" y="248.6">R37</text>
<text x="52.6" y="257">10k</text>
<text x="52.6" y="254">R26</text>
<text x="160.2" y="257">10k</text>
<text x="160.2" y="254">R36</text>
</g>
<g font-size="3.2" fill="#f00">
<text x="61.4" y="28.4" transform="rotate(-90 61.4 28.4)">8</text>
<text x="169" y="28.4" transform="rotate(-90 169 28.4)">8</text>
<text x="287.1" y="39">4</text>
<text x="290.6" y="40.8">VCC</text>
<text x="287.1" y="46.1">6</text>
<text x="290.6" y="47.8">VCC</text>
<text x="363.5" y="77.8">18</text>
<text x="353.3" y="79.6">AVCC</text>
<text x="61.4" y="90.2" transform="rotate(-90 61.4 90.2)">8</text>
<text x="170.7" y="90.2" transform="rotate(-90 170.7 90.2)">8</text>
<text x="63.1" y="157.2" transform="rotate(-90 63.1 157.2)">8</text>
<text x="170.7" y="157.2" transform="rotate(-90 170.7 157.2)">8</text>
<text x="63.1" y="231.3" transform="rotate(-90 63.1 231.3)">8</text>
<text x="170.7" y="231.3" transform="rotate(-90 170.7 231.3)">8</text>
</g>
<g font-size="3.2" fill="#00f">
<text x="287.1" y="28.4">1</text>
<text x="363.5" y="28.4">32</text>
<text x="50.5" y="33.7">6</text>
<text x="158.1" y="33.7">6</text>
<text x="287.1" y="32">2</text>
<text x="290.6" y="30.2">PD3(INT1)</text>
<text x="290.6" y="33.7">PD4(XCK/T0)</text>
<text x="345.1" y="30.2">PD2(INT0)</text>
<text x="346.2" y="33.7">PD1(TXD)</text>
<text x="363.5" y="35.5">30</text>
<text x="363.5" y="32">31</text>
<text x="50.5" y="40.8">5</text>
<text x="70.9" y="37.3">7</text>
<text x="158.1" y="40.8">5</text>
<text x="178.5" y="37.3">7</text>
<text x="340.1" y="40.8">PC6(RESET#)</text>
<text x="346" y="37.3">PD0(RXD)</text>
<text x="363.5" y="39">29</text>
<text x="336" y="47.8">PC4(ADC4/SDA)</text>
<text x="336.6" y="44.3">PC5(ADC5/SCL)</text>
<text x="363.5" y="46.1">27</text>
<text x="363.5" y="42.5">28</text>
<text x="287.1" y="49.6">7</text>
<text x="287.1" y="53.1">8</text>
<text x="290.6" y="51.4">PB6(XTAL1/TOSC1)</text>
<text x="344.2" y="51.4">PC3(ADC3)</text>
<text x="363.5" y="53.1">25</text>
<text x="363.5" y="49.6">26</text>
<text x="287.1" y="56.7">9</text>
<text x="290.6" y="54.9">PB7(XTAL2/TOSC2)</text>
<text x="290.6" y="58.4">PD5(T1)</text>
<text x="344.2" y="58.4">PC1(ADC1)</text>
<text x="344.2" y="54.9">PC2(ADC2)</text>
<text x="363.5" y="56.7">24</text>
<text x="285.1" y="60.2">10</text>
<text x="285.1" y="63.7">11</text>
<text x="290.6" y="61.9">PD6(AIN0)</text>
<text x="290.6" y="65.5">PD7(AIN1)</text>
<text x="344.2" y="61.9">PC0(ADC0)</text>
<text x="353.2" y="65.5">ADC7</text>
<text x="363.5" y="63.7">22</text>
<text x="363.5" y="60.2">23</text>
<text x="285.1" y="67.2">12</text>
<text x="285.1" y="70.8">13</text>
<text x="290.6" y="69">PB0(ICP1)</text>
<text x="363.5" y="70.8">20</text>
<text x="285.1" y="74.3">14</text>
<text x="285.1" y="77.8">15</text>
<text x="290.6" y="72.5">PB1(OC1A)</text>
<text x="290.6" y="76.1">PB2(SS#/OC1B)</text>
<text x="353.2" y="76.1">ADC6</text>
<text x="353.9" y="72.5">AREF</text>
<text x="363.5" y="74.3">19</text>
<text x="285.1" y="81.4">16</text>
<text x="290.6" y="79.6">PB3(MOSI/OC2)</text>
<text x="290.6" y="83.1">PB4(MISO)</text>
<text x="346.5" y="83.1">PB5(SCK)</text>
<text x="363.5" y="81.4">17</text>
<text x="50.5" y="95.5">2</text>
<text x="159.9" y="95.5">2</text>
<text x="70.9" y="99">1</text>
<text x="180.3" y="99">1</text>
<text x="50.5" y="102.5">3</text>
<text x="159.9" y="102.5">3</text>
<text x="52.3" y="162.5">6</text>
<text x="72.7" y="166">7</text>
<text x="159.9" y="162.5">6</text>
<text x="180.3" y="166">7</text>
<text x="52.3" y="169.5">5</text>
<text x="159.9" y="169.5">5</text>
<text x="320.7" y="210.5" transform="rotate(-90 320.7 210.5)">1</text>
<text x="334.8" y="210.5" transform="rotate(-90 334.8 210.5)">3</text>
<text x="322.1" y="218" transform="rotate(-90 322.1 218)">Vin</text>
<text x="336.2" y="220.3" transform="rotate(-90 336.2 220.3)">Vout</text>
<text x="329.1" y="225.6" transform="rotate(-90 329.1 225.6)">GND</text>
<text x="327.7" y="230.1" transform="rotate(-90 327.7 230.1)">2</text>
<text x="52.3" y="236.6">2</text>
<text x="159.9" y="236.6">2</text>
<text x="52.3" y="243.6">3</text>
<text x="72.7" y="240.1">1</text>
<text x="159.9" y="243.6">3</text>
<text x="180.3" y="240.1">1</text>
</g>
<g font-size="3.2">
<text x="287.1" y="35.5">3</text>
<text x="290.6" y="37.3">GND</text>
<text x="287.1" y="42.5">5</text>
<text x="290.6" y="44.3">GND</text>
<text x="61.4" y="48.8" transform="rotate(-90 61.4 48.8)">4</text>
<text x="169" y="48.8" transform="rotate(-90 169 48.8)">4</text>
<text x="354.8" y="69">GND</text>
<text x="363.5" y="67.2">21</text>
<text x="61.4" y="110.5" transform="rotate(-90 61.4 110.5)">4</text>
<text x="170.7" y="110.5" transform="rotate(-90 170.7 110.5)">4</text>
<text x="274.5" y="109.9" transform="rotate(-90 274.5 109.9)">1</text>
<text x="63.1" y="177.6" transform="rotate(-90 63.1 177.6)">4</text>
<text x="170.7" y="177.6" transform="rotate(-90 170.7 177.6)">4</text>
<text x="63.1" y="251.6" transform="rotate(-90 63.1 251.6)">4</text>
<text x="170.7" y="251.6" transform="rotate(-90 170.7 251.6)">4</text>
</g>
<g font-size="3.2" fill="#8d2323">
<text x="381.4" y="199.5">1</text>
<text x="381.4" y="206.6">2</text>
<text x="381.4" y="213.6">3</text>
<text x="381.4" y="220.7">4</text>
<text x="381.4" y="227.8">5</text>
<text x="381.4" y="234.8">6</text>
</g>
<g font-size="2.1" fill="#a54b4b">
<text x="370" y="153.3">1</text>
<text x="376.3" y="153.3">2</text>
<text x="370" y="156.9">3</text>
<text x="370" y="160.4">5</text>
<text x="376.3" y="156.9">4</text>
<text x="376.3" y="160.4">6</text>
</g>
<g font-size="1.8" fill="#00f">
<text x="362.7" y="153.1">MISO</text>
<text x="362.7" y="160.2">RST</text>
<text x="362.7" y="156.6">SCK</text>
<text x="379.9" y="156.6">MOSI</text>
</g>
<text font-size="1.8" fill="#f00" x="381" y="153.1">VCC</text>
<text font-size="1.8" x="380.7" y="160.2">GND</text>
</svg>
